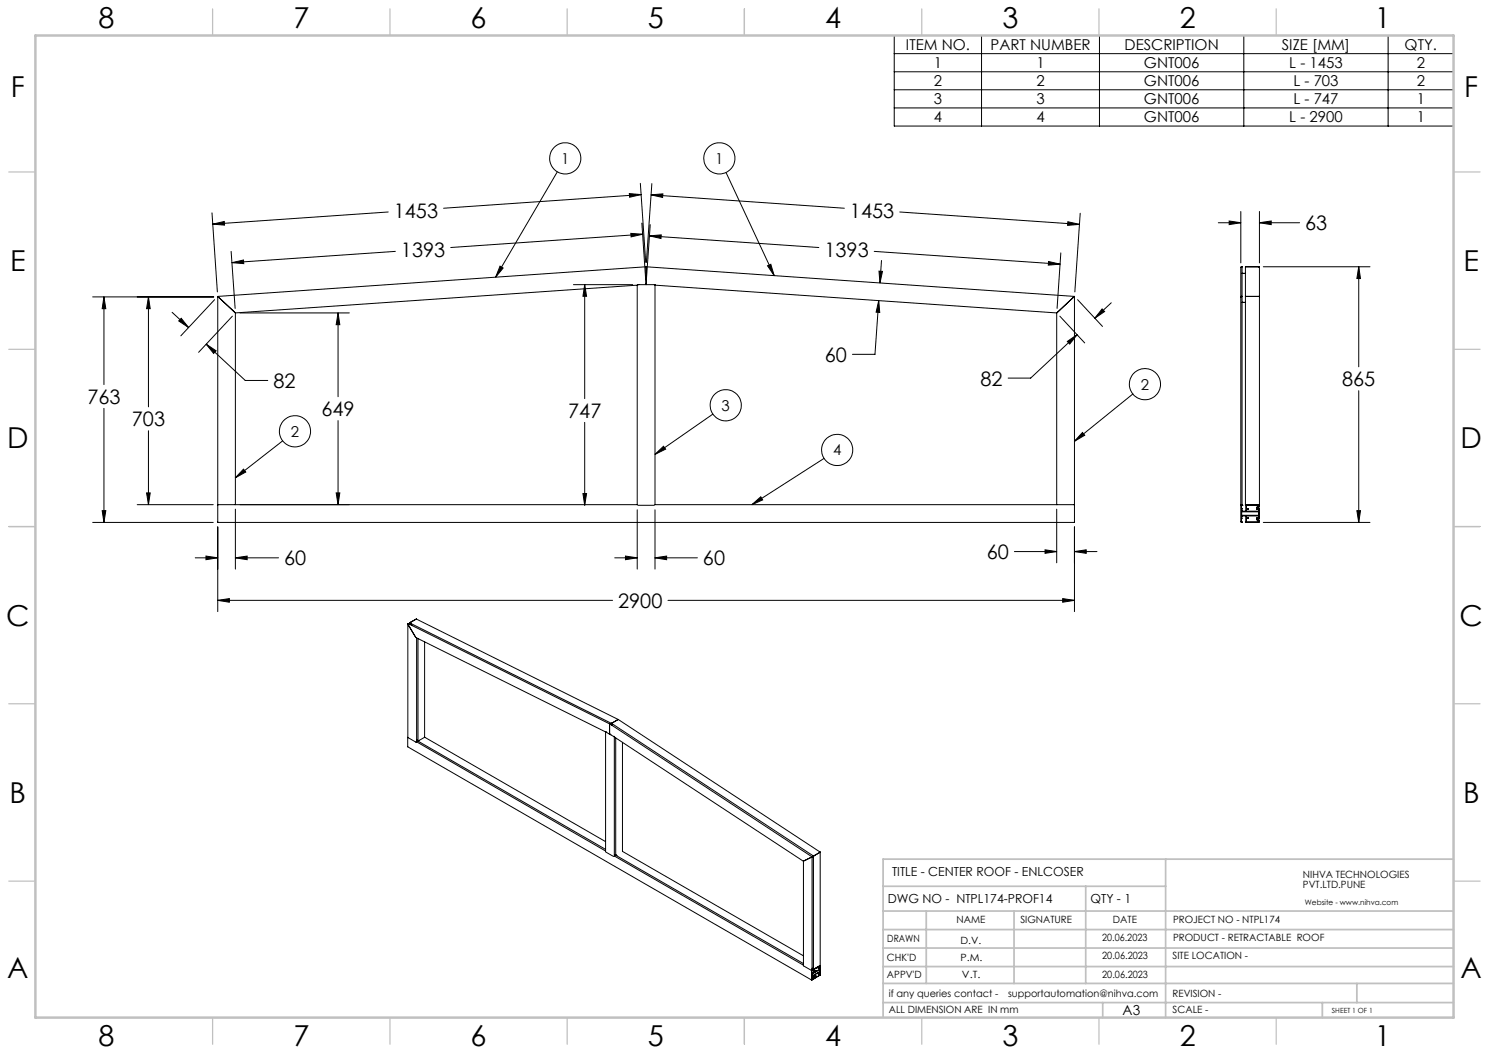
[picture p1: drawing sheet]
<svg xmlns="http://www.w3.org/2000/svg" width="420mm" height="297mm" viewBox="0 0 420 297" stroke-linecap="round" stroke-linejoin="round" font-family="sans-serif">
<g fill="none" stroke="#000" stroke-width=".28">
<path d="M252.2 10h157.8v25.6h-157.8zM252.2 15.1h157.8M276.9 10v25.6M310.1 10v25.6M350.8 10v25.6M391.5 10v25.6M252.2 20.2h157.8M252.2 25.3h157.8M252.2 30.4h157.8M109.5 59.8l-49.5 3.4M157.2 48.5l-17.4 29.7M177.5 54.6l3.3 .3-3.2 .7z"/>
<path d="M180.6 51.7l1.5 22.3M180.8 54.9l-55.7 3.8M183.7 55l3.3-.3-.1 1zM183.7 55l54.5 3.7M183.9 51.8l-1.6 22.2M204.8 48.6l13.6 29.1M253.8 59.8l50.7 3.5M350 59.7v14.5M355.2 59.7v14.5M59.8 60l1.5 22.3M60 63.2l3.3-.7v1zM65.2 70.9l1.1 16.1"/>
<path d="M65.4 74.1l3.3-.8 .1 1.1zM111.5 70.9l-46.1 3.2M141 75.1l.9 .5-2.1 2.6zM177.9 65.8l3.4 .3-3.3 .7zM181 62.9l1.1 16.1M181.3 66.1l-54.2 3.7M182.2 75.2v5.1M182.2 75.2l-120.8 8.4M182.2 75.2l120.9 8.4M183.2 66.5l3.3-.3-.1 1.1zM183.2 66.5l47.8 3.3M183.4 63.4l-1.1 15.6"/>
<path d="M216.5 75l.9-.5 1 3.2zM246.6 70.9l52.4 3.6M247.9 76.5h1l-.7 3.3zM248.6 73.5l-.4 6.3M295.8 73.8l3.2 .7-3.3 .3zM299.2 71.3l-1 15.7M301.2 62.5l3.3 .8-3.4 .3zM304.7 60.1l-1.5 22.2M343.6 62.8h6.4M346.7 62.3l3.3 .5-3.3 .6zM350.3 75.2l-.3 .2v71.8l.3 .2-.1-1.2M350.3 75.2v.1"/>
<path d="M350.3 77.1h.1M350.3 75.3v67.2M350.3 77.1h1M351.3 75.3v67.2M351.3 75.2l3.9 .1v67.7a.29 .29 0 0 0-.5 0 .29 .29 0 0 0 0 .4 .29 .29 0 0 0 .5-.1l-.1 3.1a.28 .28 0 0 0-.4 0 .28 .28 0 0 0 .1 .4 .28 .28 0 0 0 .4-.1l-.1 .7h-3.8l.1-.2M351.3 75.2v.1M355.2 62.8l3.4-.5v1.1zM355.2 62.8h11.4M356.3 75.2h30.1M383.3 75.2l.5 3.4h-1.1zM383.3 75.2v28.3M26.1 83.7h34.2"/>
<path d="M29.3 83.7l.5 3.4h-1zM29.3 83.7v24.8M41.9 83.7l.5 3.4h-1.1zM41.9 83.7v31.1M48.5 88.1l4.7 4.3M51.1 89.8l2.1 2.6-2.8-1.9zM58.2 97.1l2.8 1.9-.7 .7zM58.2 97.1l11 10.2h6.3M60.5 84.5l-9.5 10.2M61.4 83.6l.2 .1M61.4 83.6v58.7M61.6 83.7l4.8 4.6"/>
<path d="M65.5 89.2l-9.5 10.2M66.4 88.3l113.3-7.9v61.9h-113.3M66.4 88.3v54M67.7 88.3h30.8M95.4 88.3l.4 3.3h-1zM95.4 88.3v23.6M161.7 80.3h16.8M164.9 80.3l.6 3.3h-1.1zM164.9 80.3v32.1M179.9 80.3h.1M179.9 80.3h4.7M184.6 80.3h.1"/>
<path d="M247.9 84.8l.2 3.3-1-.1zM247.9 84.8l-1.1 15.1h-6.3M298.1 88.3l-113.4-7.9v61.9h113.4M298.1 88.3v54M298.2 88.1l-.1 .2M298.9 89.2l7.1 7.5M301.1 96.3l2.7-1.9-2.1 2.6zM302.9 83.7l-4.7 4.4M303.1 83.6l-.2 .1M303.1 83.6v58.7M303.8 94.4l-13.1 12.2h-6.3M304 84.5l7 7.6"/>
<path d="M310.9 87.1l.7 .8-2.8 1.8zM313.4 85.4l-4.6 4.3M350.3 83.6h.1M350.3 83.6l-.3 .1M350.3 85.3h.1M350.3 85.3h1M351.3 83.6h.1M351.3 83.6l3.9 .1M29.3 115.2v32.2M95.4 118.6v23.7M164.9 119.1v23.4M201.1 116.8l-16.4 11.4"/>
<path d="M319.5 111.1l-16.4 13.4M383.3 110.2v37.2M41.3 139h1.1l-.5 3.3zM41.9 121.5v20.8M68.7 132.3l.6 .8-2.9 1.7zM79.7 124.4l-13.3 10.4M94.8 139h1l-.4 3.3zM164.4 139.2h1.1l-.6 3.3zM184.7 128.2l2.4-2.3 .6 .8zM232.4 129.3l-20.3 13M305.3 122l.7 .8-2.9 1.7zM26.1 147.4h34"/>
<path d="M28.8 144h1l-.5 3.4zM38.7 142.3h21.4M55.1 157.3h6.3M58.1 156.8l3.3 .5-3.3 .6zM61.4 142.3v5.1h241.7v-5.1M61.4 142.3h5M61.4 148.6v23.9M66.4 157.3l3.3-.5v1.1zM66.4 143.6v16.9M66.4 157.3h12.2M173.4 157.3h6.3M176.4 156.8l3.3 .5-3.3 .6z"/>
<path d="M179.7 143.8v16.7M179.9 142.5h4.7M184.7 157.3l3.3-.5v1.1zM184.7 157.3h12M184.7 143.8v16.7M212.1 142.3l2.5-2.2 .5 .9zM286.1 155.6h12M294.8 155.1l3.3 .5-3.3 .5zM298.1 142.3h5M298.1 143.6v15.1M303.1 155.6l3.3-.5v1zM303.1 148.6v23.9"/>
<path d="M303.1 155.6h6.3M350 142.3h.2M350.2 142.3l-.2 .2M350.2 142.3h.1M350.2 142.6h.1M350.2 143.5h.1M350.2 146.2h.1M350.2 142.6v.9M350.2 143.5l.1 .6M350.2 142.5v.1M350.2 145.3v-.9h4.8v.9M350.2 145.3h.1"/>
<path d="M350.2 142.5h.1M350.3 145.3h4.7M350.3 142.3h.1M350.3 144.1v.1M350.3 142.5h.1M350.3 142.4h.1M350.3 145.5v.1M350.3 145.5h1.1M350.3 145.6l-.1 .6M350.3 144.2h1.1M351.3 142.3h.1M351.3 142.5h.1"/>
<path d="M351.3 142.3h3.8M351.4 142.5v.1M351.4 145.5v.1M351.4 144.1v.1M351.4 147.1h.1M351.4 142.6v1.5M351.4 145.6v1.5M351.6 147.1h.1M351.6 146.2h.1M351.6 146h.1M351.6 145.5h.1M351.6 145.6v.4"/>
<path d="M351.6 146.3v.8M351.6 146h.5v.2h-.5M351.6 147.2h3.4M351.6 145.5h3.4M352.1 143.5h-.5v-1h3.4v.3l-.5 .3v.5l.5 .1v.5h-3.4v-.6h.5M352.1 143.5h.1M352.1 143.6h.1M352.1 143.5v.1M355 147.2h.1M355 145.3h.1M355 145.6v.4h-.5v.6l.5 .5M355 145.6h.1"/>
<path d="M355.1 142.3h.1M355.1 142.3l.1 .2M356.3 147.4h30.1M382.7 144h1.1l-.5 3.4zM61.4 169.3l3.3-.5v1.1zM61.4 169.3h111.4M115 176v32M115.1 176.1l2.2 3.7 53.5 26.6v33.8M115.1 175.9v.2M115.1 175.9h.1M115.1 175.9l57 28.4M115.6 175.6l1.8-1 57 28.3"/>
<path d="M115.6 175.6l.1 .2M115.6 175.6v.5M115.7 175.8h.1M115.7 175.8l56.9 28.3M115.8 175.8l.3 .6M117.5 179.9v29.3M188.4 169.3h114.7M299.8 168.8l3.3 .5-3.3 .6zM117.9 180.1v28.8M119.8 181v27M115 210.6h.1M115 210.6l114 65.8"/>
<path d="M115 208v2.6M115 208l2.3 1.3 .2-.1M117.5 209.2l53.3 30.8M117.5 208.8l53.3 30.8M117.5 208.6l.4 .3M117.9 208.9h.1M119.8 208l-1.9 .9M119.8 207.9l51 29.5M170.9 206.4h.1M170.9 206.4l2.2 1.3M171.7 206.9l.3 .1M171.9 207h.1"/>
<path d="M172 207l.3 .3M172 204.3l-.1 2.7M172.1 204.3h.1M172.1 204.3h-.1M172.1 204.3l57 37.4M172.6 204v.1M172.6 204h.1M172.6 204.1l56.8 37.3M172.6 204.1v.5M173.1 207.7h.1M173.1 207.8l53.5 35.1M173.3 207.9v33.5l53.3 30.8"/>
<path d="M173.7 208.1v33.1M174.3 202.9h.1M174.3 202.9l-1.7 1.1M174.4 202.9l57 37.4M175.6 209.4v30.7l51 29.5M170.9 240.3l2.2 1.3M173.3 241l.4 .2M173.7 241.2h.1M173.7 241.2v.1M173.7 241.3h.1M173.7 241.3l52.9 30.5M226.6 242.9h.1"/>
<path d="M226.6 242.9v29.5M229.1 241.7l-2.5 1.2M229.1 241.7h.1M229.1 241.7v31.9M229.4 241.4h.1M229.4 241.4l.1 32M229.4 241.4l-.4 .2M229.5 241.4h.1M231.3 240.4l-1.7 1M231.4 240.3l-.1 .1M231.4 240.3v32M226.6 272.4l2.4 1.3"/>
<path d="M226.6 272.4h.1M229 273.7v2.7M229 275.8h.1M229 276.3h.1M229 273.8v.5M229 274.3h.1M229 275.3h.1M229 275.8v.5M229 275.8l.5 .3M229 273.8h.1M229.1 273.6h.1M229.1 276.3l-.1 .1"/>
<path d="M229.1 273.6v.2M229.1 274.7l2.2-1.2v.5l-2.2 1.3zM229.1 273.2l.4 .3M229.1 273.6l-.1 .1M229.1 273l.3 .3M229.5 273.4h.1M229.5 276.1h.1M229.5 273.5h.1M229.5 273.4v.1M229.5 276v.1M229.6 273.4h.1M229.6 276h-.1"/>
<path d="M229.6 276h.1M229.6 275.1h.1M229.6 275.1l-.5 .3-.1 .4M229.6 273.5v.9l-.5 .2-.1-.3M229.6 273.4v.1M229.6 275.1v.9M229.7 275.1l1.6-1v.3l-.3 .1 .3 .5-1.6 .9M229.7 275.3h.1M229.7 275.4h.1M229.7 275.9h.1M229.7 273.4h.1M229.7 273.9h.1"/>
<path d="M229.7 274h.1M229.7 274.3h.1M229.7 273.6l.2 .2M229.7 275.1l.2 .1M229.7 273.4v.5M229.7 274v.3M229.7 275.1v.2M229.7 275.4v.5M229.7 273.4l1.6-.9-.3 .4v.3l.3-.1v.3l-1.6 .9M229.9 275.2h.1M229.9 275.3h.1M229.9 273.8h.1"/>
<path d="M229.9 273.9h.1M229.9 275.2l-.2 .1M229.9 273.8v.1M229.9 275.2v.1M229.9 275.3l-.2 .1M229.9 273.8l-.2 .1M229.9 273.9l-.2 .1M230.5 272.9l.5 .3M230.5 274.6l.6 .3M231.2 272.8l.2 .1M231.2 274.6l.2 .1M231.3 272.3l.1 .4-.3 .3 .3-.1"/>
<path d="M231.3 272.3l-1.7 1.1M231.4 272.3h-.1M231.4 272.3h.1M231.4 272.9v1.6l-.3 .3 .3-.1M231.4 274.7v.4l-1.8 1"/>
<circle cx="159.4" cy="44.7" r="4.4"/>
<circle cx="202.9" cy="44.7" r="4.4"/>
<circle cx="204.7" cy="114.3" r="4.4"/>
<circle cx="323" cy="108.4" r="4.4"/>
<circle cx="83.2" cy="121.7" r="4.4"/>
<circle cx="236.1" cy="126.9" r="4.4"/>
</g>
<g fill="none" stroke="#c0c0c0" stroke-width=".35">
<path d="M60 2.5v7.5M110 2.5v7.5M160 2.5v7.5M210 2.5v7.5M260 2.5v7.5M310 2.5v7.5M360 2.5v7.5M2.5 48.5h7.5M410 48.5h7.5M2.5 98.5h7.5M410 98.5h7.5M2.5 148.5h7.5"/>
<path d="M410 148.5h7.5M2.5 198.5h7.5M410 198.5h7.5M2.5 248.5h7.5M410 248.5h7.5M60 287v7.5M110 287v7.5M160 287v7.5M210 287v7.5M260 287v7.5M310 287v7.5M360 287v7.5"/>
</g>
<g fill="none" stroke="#c0c0c0" stroke-width=".5">
<path d="M249.1 257h160.9M249.1 250h79.7M261.3 257v20.4M286 257v20.4M306.2 250v27.4M328.8 242.3v44.7M410 242.3h-160.9v44.7M249.1 272.6h160.9M249.1 267.4h160.9M249.1 262.2h160.9M249.1 277.4h160.9M382.7 277.4v5.4"/>
<path d="M249.1 282.8h160.9M311 282.8v4.2M373 282.8v4.2"/>
</g>
<path d="M10 10h400v277h-400z" fill="none" stroke="#c0c0c0" stroke-width=".7"/>
<g fill="#000">
<path d="M141 75.1l.9 .5-2.1 2.6zM216.5 75l.9-.5 1 3.2zM184.7 128.2l2.4-2.3 .6 .8zM68.7 132.3l.6 .8-2.9 1.7zM212.1 142.3l2.5-2.2 .5 .9zM305.3 122l.7 .8-2.9 1.7z"/>
<path d="M61.4 169.3l3.3-.5v1.1zM299.8 168.8l3.3 .5-3.3 .6zM164.4 139.2h1.1l-.6 3.3zM164.9 80.3l.6 3.3h-1.1zM41.3 139h1.1l-.5 3.3zM41.9 83.7l.5 3.4h-1.1zM28.8 144h1l-.5 3.4zM29.3 83.7l.5 3.4h-1zM177.5 54.6l3.3 .3-3.2 .7zM60 63.2l3.3-.7v1zM177.9 65.8l3.4 .3-3.3 .7zM65.4 74.1l3.3-.8 .1 1.1zM58.2 97.1l2.8 1.9-.7 .7zM51.1 89.8l2.1 2.6-2.8-1.9zM66.4 157.3l3.3-.5v1.1zM58.1 156.8l3.3 .5-3.3 .6zM176.4 156.8l3.3 .5-3.3 .6zM184.7 157.3l3.3-.5v1.1zM303.1 155.6l3.3-.5v1zM294.8 155.1l3.3 .5-3.3 .5zM301.2 62.5l3.3 .8-3.4 .3zM183.7 55l3.3-.3-.1 1zM295.8 73.8l3.2 .7-3.3 .3zM183.2 66.5l3.3-.3-.1 1.1zM301.1 96.3l2.7-1.9-2.1 2.6zM310.9 87.1l.7 .8-2.8 1.8zM95.4 88.3l.4 3.3h-1zM94.8 139h1l-.4 3.3zM247.9 76.5h1l-.7 3.3zM247.9 84.8l.2 3.3-1-.1zM382.7 144h1.1l-.5 3.4zM383.3 75.2l.5 3.4h-1.1zM355.2 62.8l3.4-.5v1.1zM346.7 62.3l3.3 .5-3.3 .6z"/>
</g>
<g font-size="8.1">
<text x="27.8" y="8">8</text>
<text x="82.8" y="8">7</text>
<text x="132.8" y="8">6</text>
<text x="182.8" y="8">5</text>
<text x="232.8" y="8">4</text>
<text x="282.8" y="8">3</text>
<text x="332.8" y="8">2</text>
<text x="387.8" y="8">1</text>
<text x="3" y="27.2">F</text>
<text x="413" y="27.2">F</text>
<text x="2.8" y="76.5">E</text>
<text x="412.8" y="76.5">E</text>
<text x="2" y="126.5">D</text>
<text x="412" y="126.5">D</text>
<text x="1.7" y="176.5">C</text>
<text x="411.7" y="176.5">C</text>
<text x="2.7" y="226.5">B</text>
<text x="412.7" y="226.5">B</text>
<text x="2" y="275.7">A</text>
<text x="412" y="275.7">A</text>
<text x="27.8" y="295">8</text>
<text x="82.8" y="295">7</text>
<text x="132.8" y="295">6</text>
<text x="182.8" y="295">5</text>
<text x="232.8" y="295">4</text>
<text x="282.8" y="295">3</text>
<text x="332.8" y="295">2</text>
<text x="387.8" y="295">1</text>
</g>
<g font-size="5.6">
<text x="111.1" y="61.4">1453</text>
<text x="239.7" y="61.4">1453</text>
<text x="368.1" y="65">63</text>
<text x="113.1" y="72.5">1393</text>
<text x="232.5" y="72.5">1393</text>
<text x="232.7" y="102.1">60</text>
<text x="24.7" y="113.9">763</text>
<text x="77.1" y="109.4">82</text>
<text x="276.6" y="108.7">82</text>
<text x="378.6" y="109">865</text>
<text x="90.7" y="117.4">649</text>
<text x="160.3" y="117.9">747</text>
<text x="37.2" y="120.2">703</text>
<text x="80.2" y="159.5">60</text>
<text x="198.3" y="159.5">60</text>
<text x="278.3" y="157.7">60</text>
<text x="174.4" y="171.5">2900</text>
</g>
<g font-size="4.2">
<text x="255.5" y="14.1">ITEM NO.</text>
<text x="279.4" y="14.1">PART NUMBER</text>
<text x="317.2" y="14.1">DESCRIPTION</text>
<text x="361.6" y="14.1">SIZE [MM]</text>
<text x="396.2" y="14.1">QTY.</text>
<text x="263.4" y="19.2">1</text>
<text x="292.3" y="19.2">1</text>
<text x="322.7" y="19.2">GNT006</text>
<text x="363.7" y="19.2">L - 1453</text>
<text x="399.6" y="19.2">2</text>
<text x="263.4" y="24.3">2</text>
<text x="263.4" y="29.4">3</text>
<text x="292.3" y="24.3">2</text>
<text x="292.3" y="29.4">3</text>
<text x="322.7" y="24.3">GNT006</text>
<text x="322.7" y="29.4">GNT006</text>
<text x="364.8" y="24.3">L - 703</text>
<text x="364.8" y="29.4">L - 747</text>
<text x="399.6" y="24.3">2</text>
<text x="399.6" y="29.4">1</text>
<text x="263.4" y="34.5">4</text>
<text x="292.3" y="34.5">4</text>
<text x="322.7" y="34.5">GNT006</text>
<text x="363.7" y="34.5">L - 2900</text>
<text x="399.6" y="34.5">1</text>
<text x="158.3" y="46.2">1</text>
<text x="201.8" y="46.2">1</text>
<text x="321.8" y="109.9">2</text>
<text x="203.6" y="115.8">3</text>
<text x="82.1" y="123.2">2</text>
<text x="235" y="128.4">4</text>
</g>
<text font-size="3.9" x="316.7" y="286.4">A3</text>
<g font-size="3.5">
<text x="251.6" y="247.2">TITLE - CENTER ROOF - ENLCOSER</text>
<text x="250.4" y="254.8">DWG NO - NTPL174-PROF14</text>
<text x="307.6" y="254.8">QTY - 1</text>
</g>
<g font-size="2.8">
<text x="367.5" y="247.7">NIHVA TECHNOLOGIES</text>
<text x="367.5" y="250.5">PVT.LTD.PUNE</text>
<text x="269.8" y="260.4">NAME</text>
<text x="287.8" y="260.4">SIGNATURE</text>
<text x="313.9" y="260.5">DATE</text>
<text x="330.9" y="260.5">PROJECT NO - NTPL174</text>
<text x="250.3" y="265.7">DRAWN</text>
<text x="270.9" y="266.1">D.V.</text>
<text x="310.9" y="265.5">20.06.2023</text>
<text x="330.9" y="265.5">PRODUCT - RETRACTABLE ROOF</text>
<text x="250.2" y="271.1">CHK'D</text>
<text x="250.2" y="275.8">APPV'D</text>
<text x="270.9" y="271.1">P.M.</text>
<text x="271.3" y="275.8">V.T.</text>
<text x="310.9" y="270.6">20.06.2023</text>
<text x="310.9" y="275.7">20.06.2023</text>
<text x="330.7" y="270.6">SITE LOCATION -</text>
<text x="250.7" y="281.1">if any queries contact -</text>
<text x="284.3" y="281.1">supportautomation@nihva.com</text>
<text x="330.7" y="281.1">REVISION -</text>
<text x="250.7" y="285.6">ALL DIMENSION ARE IN mm</text>
<text x="330.7" y="285.6">SCALE -</text>
</g>
<text font-size="2.1" x="368.1" y="255.1">Website - www.nihva.com</text>
<text font-size="2" x="375.7" y="285.6">SHEET 1 OF 1</text>
</svg>
